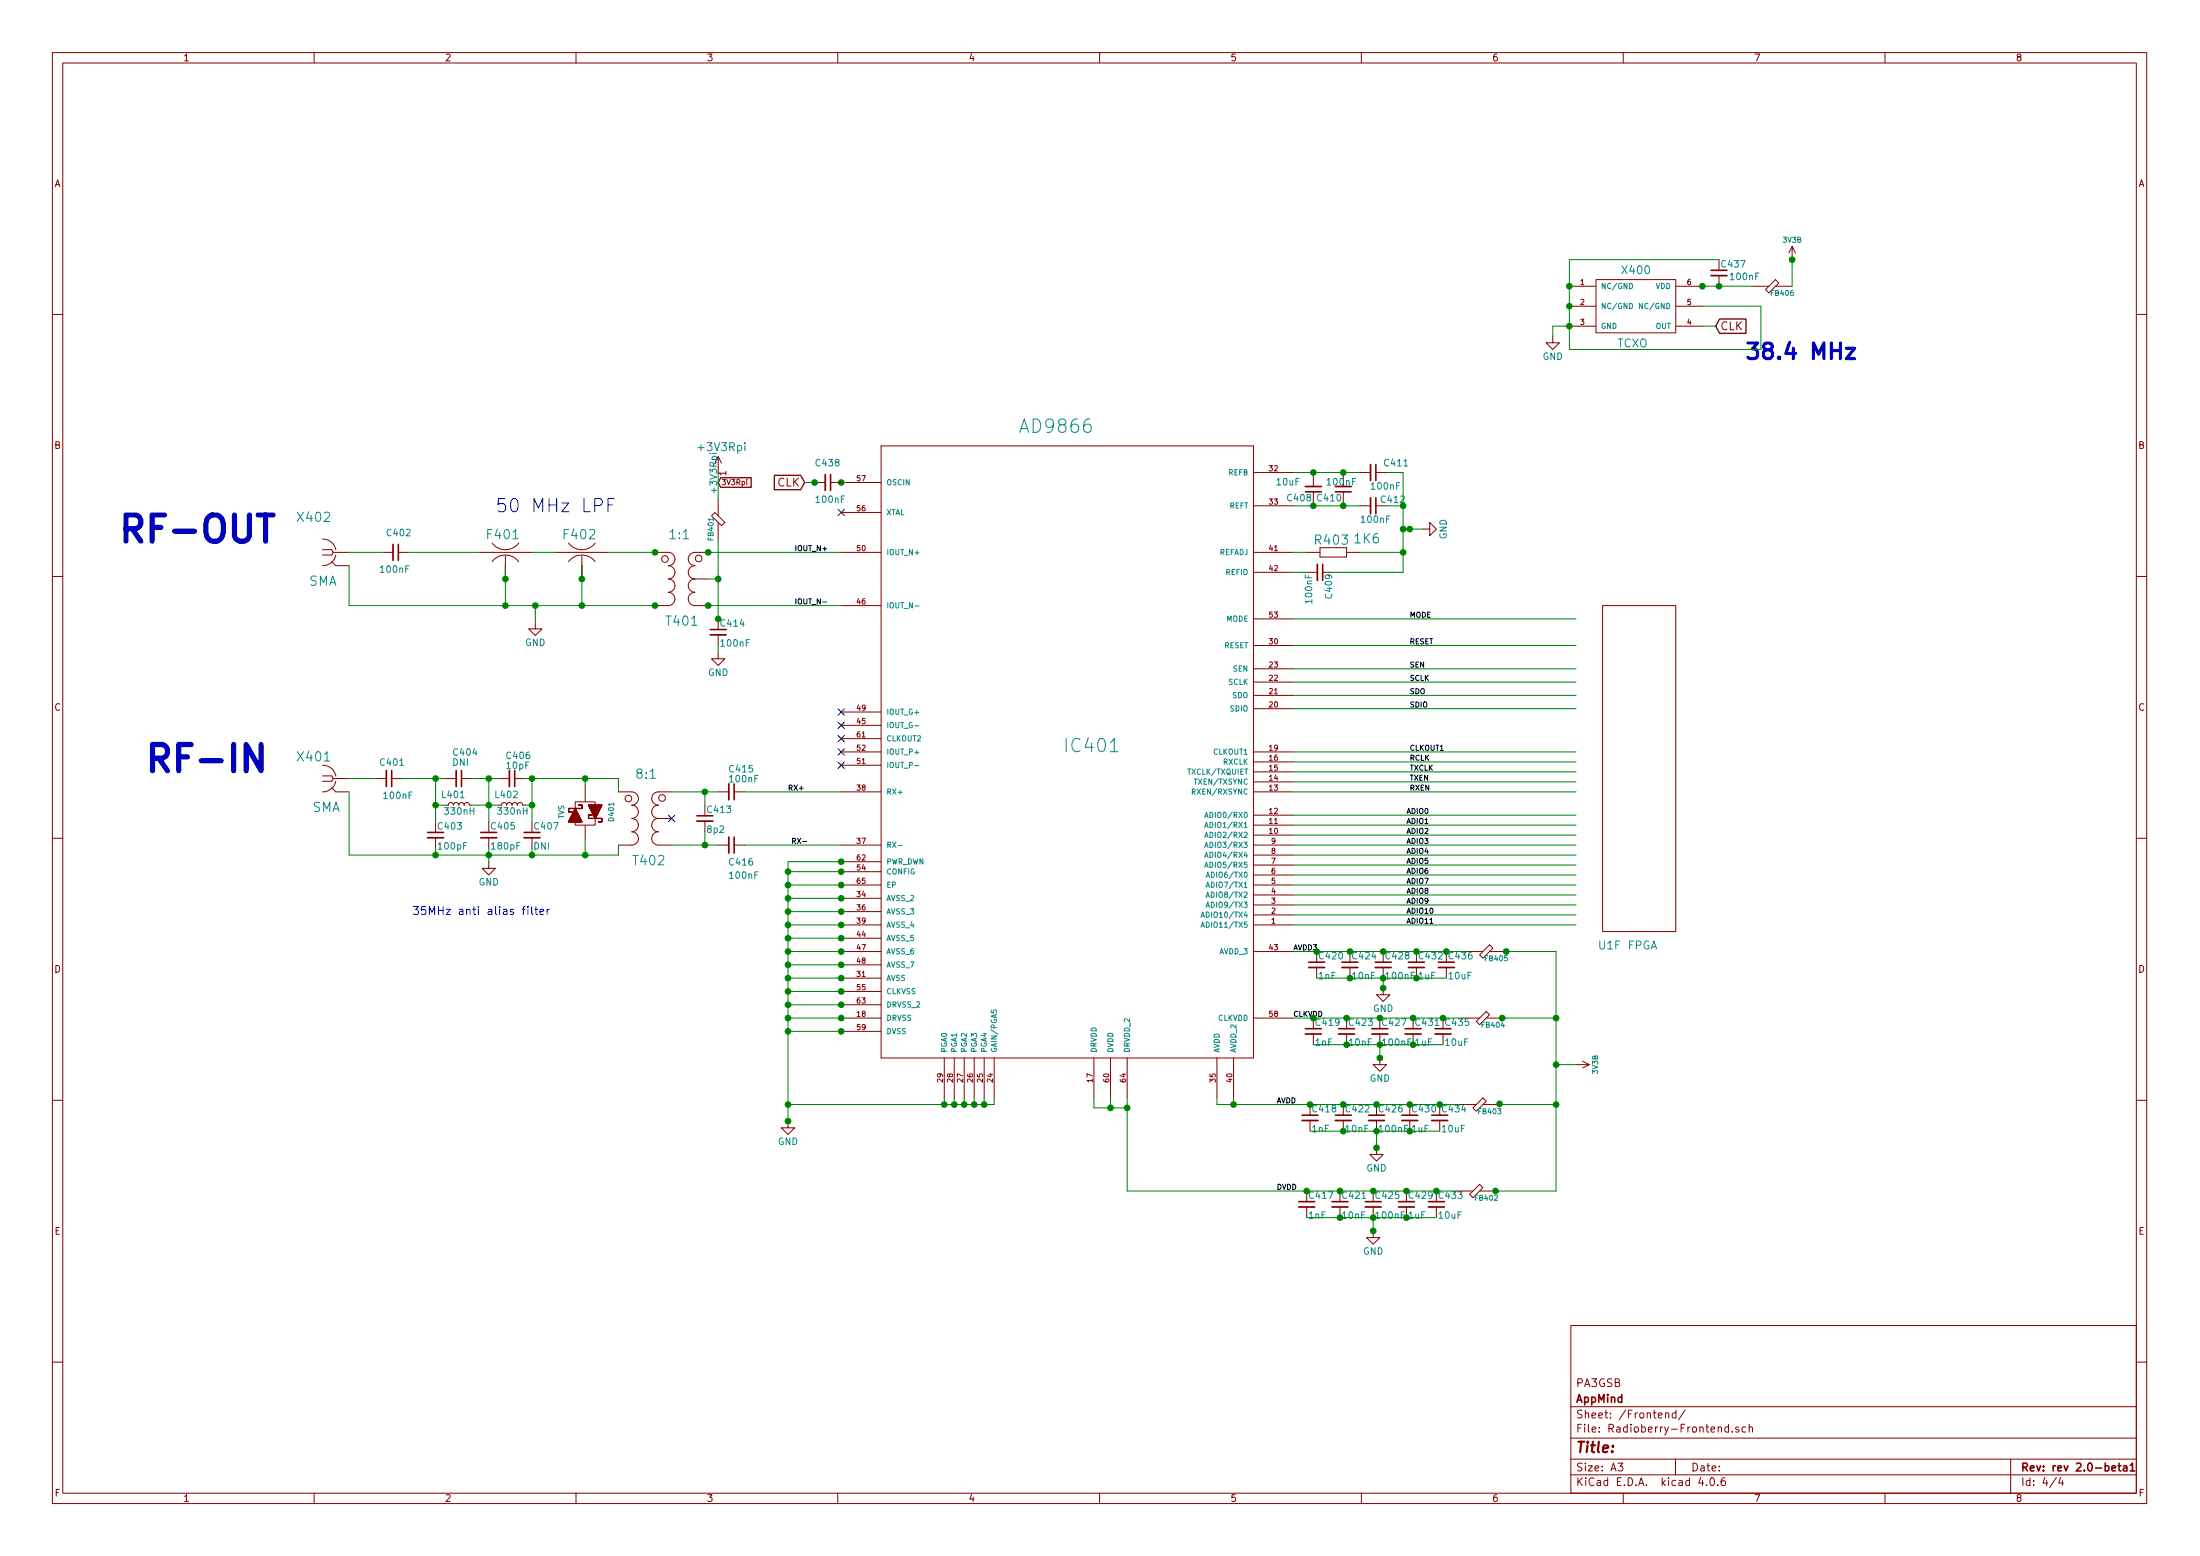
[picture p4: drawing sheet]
<svg xmlns="http://www.w3.org/2000/svg" width="420mm" height="297mm" viewBox="0 0 420 297" stroke-linecap="round" stroke-linejoin="round" font-family="sans-serif">
<g fill="none" stroke="#840000" stroke-width=".19">
<path d="M10 10h400v277h-400zM12 12h396v273.1h-396zM60 10v2M110 10v2M160 10v2M210 10v2M260 10v2M310 10v2M360 10v2M299.7 54.6h5M299.7 58.5h5M304.8 53.4h15.2v10.1h-15.2z"/>
<path d="M320.1 54.6h5M320.1 58.5h5M328.3 49.6v2M328.3 52.6v2M334.6 54.6h3.2M339.1 53.4l.6 .6-1.9 1.9-.6-.6zM339.1 54.6h3.2M342.3 47l-.7 1.3M342.9 48.3l-.6-1.3v2.6M10 60h2M296.5 64.2v1.2h1.3l-1.3 1.3-1.2-1.3h1.2M299.7 62.3h5"/>
<path d="M320.1 62.3h5M408 60h2M136.5 97.8l1.9 1.9-.6 .7-1.9-1.9zM137.2 95.3v3.1M137.2 99.8v3.1M137.8 88.4l-.6-1.2v3.1M155.6 92.1h2M158.6 92.1h9.7M160.7 97.8h7.6M168.3 85.1h71.1v116.9h-71.1zM239.4 96.6h7.6M239.4 90.2h7.6"/>
<path d="M250.8 90.8v2.1M250.8 93.9v2M256.5 93.9v2M259.7 96.6h2M259.7 90.2h2M262.8 96.6h2M262.8 90.2h2M10 110h2M61.6 102.9a2.57 2.57 0 0 1 2.5 2M61.6 104.9h1.8l.2 .5M63.4 107.2l.7 .8h2.6M63.6 105.4h3.1"/>
<path d="M63.6 105.4l-.2 .6h-1.8M64.1 106a2.52 2.52 0 0 1-2.5 2M73 105.4h2.1M76.1 105.4h2M91.4 105.4h10.2M94 107.2a3.2 3.2 0 0 1 5.1 0M94 103.7a3.2 3.2 0 0 0 5.1 0M96.5 106.1v4.4M102.2 118.8v1.3h1.3l-1.3 1.2-1.2-1.2h1.2M106 105.4h10.2M108.6 107.2a3.2 3.2 0 0 1 5.1 0M108.6 103.7a3.2 3.2 0 0 0 5.1 0"/>
<path d="M111.1 106.1v4.4M125.1 105.4h2.5a1.27 1.27 0 0 1 1.3 1.3 1.27 1.27 0 0 1-1.3 1.3 1.27 1.27 0 0 1 1.3 1.3 1.27 1.27 0 0 1-1.3 1.2 1.27 1.27 0 0 1 1.3 1.3 1.27 1.27 0 0 1-1.3 1.3 1.27 1.27 0 0 1 1.3 1.2 1.27 1.27 0 0 1-1.3 1.3h-2.5M132.7 110.5a1.27 1.27 0 0 0-1.3 1.3 1.27 1.27 0 0 0 1.3 1.3 1.27 1.27 0 0 0-1.3 1.2 1.27 1.27 0 0 0 1.3 1.3h2.6M132.7 110.5h2.6M135.3 105.4h-2.6a1.27 1.27 0 0 0-1.3 1.3 1.27 1.27 0 0 0 1.3 1.3 1.27 1.27 0 0 0-1.3 1.3 1.27 1.27 0 0 0 1.3 1.2M137.2 118.1v2.1M160.7 105.4h7.6M160.7 115.6h7.6M239.4 105.4h7.6M239.4 109.3h7.6M239.4 118.1h7.6M249.6 105.4h2.5"/>
<path d="M249.6 109.3h2M252.1 104.6h5.1v1.7h-5.1zM252.6 109.3h2M257.2 105.4h2.5M271.8 101h1.2v-1.3l1.3 1.3-1.3 1.3v-1.3M306.1 115.6h13.9v62.2h-13.9zM408 110h2M137.2 124.5v1.3h1.2l-1.2 1.2-1.3-1.2h1.3M137.2 121.2v2M160.7 138.5h7.6M160.7 135.9h7.6M239.4 135.3h7.6"/>
<path d="M239.4 123.2h7.6M239.4 132.8h7.6M239.4 130.2h7.6M239.4 127.7h7.6M61.6 146.1a2.57 2.57 0 0 1 2.5 2M61.6 148.1h1.8l.2 .5M63.4 150.4l.7 .8h2.6M63.6 148.6h3.1M63.6 148.6l-.2 .5h-1.8M64.1 149.1a2.52 2.52 0 0 1-2.5 2.1M71.8 148.6h2M74.8 148.6h2"/>
<path d="M83.2 156.9v2M83.2 159.9v2.1M85.1 148.6h2M85.6 153.7l.1-.3 .3-.2 .4 .1 .2 .4 .1-.3 .3-.2 .5 .1 .1 .4 .2-.3 .2-.2 .5 .1 .1 .4 .2-.4 .4-.1 .4 .2 .1 .3M88.1 148.6h2.1M93.3 156.9v2M93.3 159.9v2.1M95.2 148.6h2.1M95.8 153.7l.1-.3 .3-.2 .4 .1 .2 .4 .1-.3 .3-.2 .4 .1 .2 .4 .1-.3 .3-.2 .4 .1 .2 .4 .2-.4 .4-.1 .3 .2 .1 .3M98.3 148.6h2M101.6 156.9v2M101.6 159.9v2.1"/>
<path d="M111.8 149.9v3.1M111.8 157.6v2.5M113.7 153.7v-.6h-3.8v1.2M113.7 156.2v1.3h-3.8v-.6M118.1 151.2h2.5a1.27 1.27 0 0 1 1.3 1.2 1.27 1.27 0 0 1-1.3 1.3 1.27 1.27 0 0 1 1.3 1.3 1.27 1.27 0 0 1-1.3 1.2 1.27 1.27 0 0 1 1.3 1.3 1.27 1.27 0 0 1-1.3 1.3 1.27 1.27 0 0 1 1.3 1.3 1.27 1.27 0 0 1-1.3 1.2h-2.5M125.7 156.2a1.27 1.27 0 0 0-1.2 1.3 1.27 1.27 0 0 0 1.2 1.3 1.27 1.27 0 0 0-1.2 1.3 1.27 1.27 0 0 0 1.2 1.2h2.6M125.7 156.2h2.6M128.3 151.2h-2.6a1.27 1.27 0 0 0-1.2 1.2 1.27 1.27 0 0 0 1.2 1.3 1.27 1.27 0 0 0-1.2 1.3 1.27 1.27 0 0 0 1.2 1.2M134.6 153.7v2M134.6 156.8v2M137.2 151.2h2M140.2 151.2h2"/>
<path d="M160.7 151.2h7.6M160.7 146.1h7.6M160.7 141h7.6M160.7 143.5h7.6M239.4 151.2h7.6M239.4 159.4h7.6M239.4 157.5h7.6M239.4 155.6h7.6M239.4 143.5h7.6M239.4 149.3h7.6M239.4 147.4h7.6M239.4 145.5h7.6"/>
<path d="M10 160h2M93.3 164.5v1.3h1.3l-1.3 1.2-1.2-1.2h1.2M137.2 161.3h2M140.2 161.3h2M160.7 161.3h7.6M160.7 176.6h7.6M160.7 168.9h7.6M160.7 164.5h7.6M160.7 171.5h7.6M160.7 179.1h7.6M160.7 166.4h7.6M160.7 174h7.6"/>
<path d="M239.4 161.3h7.6M239.4 176.6h7.6M239.4 174.7h7.6M239.4 172.8h7.6M239.4 170.9h7.6M239.4 168.9h7.6M239.4 167h7.6M239.4 165.1h7.6M239.4 163.2h7.6M408 160h2M160.7 181.6h7.6M160.7 194.3h7.6"/>
<path d="M160.7 186.7h7.6M160.7 191.8h7.6M160.7 189.3h7.6M160.7 184.2h7.6M160.7 196.9h7.6M239.4 181.6h7.6M239.4 194.3h7.6M250.8 194.3v2.1M250.8 197.4v2M251.5 181.6v2.1M251.5 184.7v2M257.2 194.3v2.1"/>
<path d="M257.2 197.4v2M257.8 181.6v2.1M257.8 184.7v2M263.5 194.3v2.1M263.5 197.4v2M264.2 188.6v1.3h1.2l-1.2 1.3-1.3-1.3h1.3M264.2 181.6v2.1M264.2 184.7v2M269.9 194.3v2.1M269.9 197.4v2M270.5 181.6v2.1M270.5 184.7v2"/>
<path d="M275.6 194.3v2.1M275.6 197.4v2M276.2 181.6v2.1M276.2 184.7v2M279.4 194.3h3.1M280 181.6h3.2M283.8 193.1l.7 .6-1.9 1.9-.7-.6zM283.9 194.3h3.1M284.5 180.4l.6 .6-1.9 1.9-.6-.6zM284.5 181.6h3.2M10 210h2M150.5 214v1.3h1.3l-1.3 1.3-1.3-1.3h1.3"/>
<path d="M180.3 202v7.6M182.2 202v7.6M184.1 202v7.6M186.1 202v7.6M188 202v7.6M189.9 202v7.6M208.9 202v7.6M212.1 202v7.6M215.3 202v7.6M232.4 202v7.6M235.6 202v7.6M250.2 210.9v2"/>
<path d="M250.2 213.9v2M256.5 210.9v2M256.5 213.9v2M262.9 219.1v1.3h1.3l-1.3 1.3-1.3-1.3h1.3M262.9 210.9v2M262.9 213.9v2M263.5 202v1.2h1.3l-1.3 1.3-1.2-1.3h1.2M269.2 210.9v2M269.2 213.9v2M275 210.9v2M275 213.9v2M278.8 210.9h3.1"/>
<path d="M283.2 209.6l.6 .6-1.9 1.9-.6-.6zM283.2 210.9h3.2M301 203.2h2.5l-1.2 .7M302.3 202.6l1.2 .6M408 210h2M249.6 227.4v2M249.6 230.4v2M255.9 227.4v2M255.9 230.4v2M262.3 235v1.3h1.2l-1.2 1.2-1.3-1.2h1.3M262.3 227.4v2M262.3 230.4v2"/>
<path d="M268.6 227.4v2M268.6 230.4v2M274.3 227.4v2M274.3 230.4v2M278.1 227.4h3.2M280.7 228l1.9-1.9 .6 .6-1.9 1.9zM282.6 227.4h3.1M300 253h108v32.1h-108zM10 260h2M300 278.5h108M300 274.5h108M300 268.5h108"/>
<path d="M309 279.3h.9l-.5 .6 .5 .1v.7l-.2 .1-.7-.1M318.1 269.8l.2-.1 .4 .1v.9M318.1 269.7v1M320 278.5v3M320.1 269.8l-.5-.1-.2 .3v.6l.2 .1 .5-.1M320.1 269.2v1.5M321.8 269.1l-1.2 2M330.1 272.5l-.4-.1-.3 .3 .1 .6 .2 .1 .4-.1M330.1 271.9v1.5M330.8 273.3v.1M332.1 272.5a.37 .37 0 0 0-.6 .1v.2l.6 .2v.1l-.2 .3-.4-.1M333.4 272.5l-.4-.1-.3 .3 .1 .6 .2 .1 .4-.1"/>
<path d="M334.1 272.5l.2-.1 .3 .1 .1 .9M334.1 271.9v1.5M384 278.5v6.6M408 260h2M60 285.1v1.9M110 285.1v1.9M160 285.1v1.9M210 285.1v1.9M260 285.1v1.9M300 281.5h108M310 285.1v1.9M324.8 282l-.4 1.1h1"/>
<path d="M325.9 283.5v.1M326.7 282.3l.2-.2a.81 .81 0 0 1 .6 .6 .81 .81 0 0 1-.3 .8l-.1 .1a.79 .79 0 0 1-.4-1.3zM328.1 283.5v.1M329.4 282.1a.59 .59 0 0 0-.7 .6l.1 .8 .2 .1 .5-.1 .1-.5-.2-.3h-.4l-.3 .3M360 285.1v1.9M392.7 282l-1.2 2M393.5 282l-.3 1.1h.9M393.9 282.6v1"/>
<circle cx="127" cy="106.7" r=".63"/>
<circle cx="133.4" cy="106.6" r=".63"/>
<circle cx="120" cy="152.4" r=".63"/>
<circle cx="126.4" cy="152.3" r=".63"/>
</g>
<g fill="none" stroke="#840000" stroke-width=".3">
<path d="M326.8 51.6h3M158.6 90.6v3M249.3 93.9h3M255 93.9h3.1M262.8 88.7v3M262.8 95v3.1M76.1 103.9v3.1M252.6 107.7v3.1M135.6 120.2h3.1M74.8 147.1v3.1M81.7 158.9h3M88.1 147.1v3.1"/>
<path d="M91.8 158.9h3.1M98.3 147.1v3.1M100.1 158.9h3M133.1 155.7h3M140.2 149.6v3.1M140.2 159.8v3.1M249.3 196.4h3M249.9 183.7h3.1M255.7 196.4h3M256.3 183.7h3M262 196.4h3M262.6 183.7h3.1"/>
<path d="M268.4 196.4h3M269 183.7h3M274.1 196.4h3M274.7 183.7h3M248.7 212.9h3M255 212.9h3.1M261.4 212.9h3M267.7 212.9h3.1M273.4 212.9h3.1M248 229.4h3.1M254.4 229.4h3M260.7 229.4h3.1"/>
<path d="M267.1 229.4h3M272.8 229.4h3M404.5 279.8h.6M404.7 279.3v1.3l.4 .2M405.6 279.9h.5l.1 .9M406.8 279.7l.5-.4v1.5M406.2 280.2h-.5l-.2 .3 .2 .3 .5-.1M406.8 280.8h.9"/>
</g>
<path d="M49.3 98.3h2.8M49.9 142.1v5l-2.9-5v5" fill="none" stroke="#0000c2" stroke-width=".99"/>
<path d="M116.1 96.4h.9M117.3 95.2h-1.2v2.5M99.7 173.6h.6M100.3 173.1l-.4 .2v1.3M100.8 173.1v.1M100.8 173.6v1M101.5 173.1v1.3l.3 .2M102.1 173.6h.6M102.3 173.1v1.3l.4 .2M103.1 174.1l.8-.2-.1-.3h-.4l-.3 .2 .1 .7h.6M104.5 173.6v1M104.9 173.6h-.3l-.1 .3" fill="none" stroke="#0000c2" stroke-width=".19"/>
<g fill="none" stroke="#000084" stroke-width=".19">
<path d="M160 97.2l1.3 1.2M161.3 97.2l-1.3 1.2M160 137.9l1.3 1.2M160 135.3l1.3 1.2M161.3 137.9l-1.3 1.2M161.3 135.3l-1.3 1.2M127.7 155.6l1.2 1.3M128.9 155.6l-1.2 1.3M160 140.4l1.3 1.2M160 145.5l1.3 1.2M160 142.9l1.3 1.3M161.3 140.4l-1.3 1.2"/>
<path d="M161.3 145.5l-1.3 1.2M161.3 142.9l-1.3 1.3"/>
</g>
<g fill="none" stroke="#840000" stroke-width=".33">
<path d="M326.8 52.6h3M157.6 90.6v3M249.3 92.9h3M255 92.9h3.1M261.7 88.7v3M261.7 95v3.1M75.1 103.9v3.1M251.6 107.7v3.1M135.6 121.2h3.1M73.8 147.1v3.1M81.7 159.9h3M87.1 147.1v3.1"/>
<path d="M91.8 159.9h3.1M97.3 147.1v3.1M100.1 159.9h3M133.1 156.8h3M139.2 149.6v3.1M139.2 159.8v3.1M249.3 197.4h3M249.9 184.7h3.1M255.7 197.4h3M256.3 184.7h3M262 197.4h3M262.6 184.7h3.1"/>
<path d="M268.4 197.4h3M269 184.7h3M274.1 197.4h3M274.7 184.7h3M248.7 213.9h3M255 213.9h3.1M261.4 213.9h3M267.7 213.9h3.1M273.4 213.9h3.1M248 230.4h3.1M254.4 230.4h3M260.7 230.4h3.1"/>
<path d="M267.1 230.4h3M272.8 230.4h3"/>
</g>
<g fill="none" stroke="#008484" stroke-width=".19">
<path d="M311.2 54.1a.51 .51 0 0 1 .6 .5 .51 .51 0 0 1-.6 .5zM311.2 57.9a.51 .51 0 0 1 .6 .5 .51 .51 0 0 1-.6 .5zM313.7 57.9v1l-.6-1v1M174.8 115.7h.7M174.7 146.2h.8M227.7 151.1h.5v-.4l-.5-.1v1M230.1 159.9l.3-1 .3 1M230.1 158l.3-1 .3 1M230.1 156.1l.3-1 .3 1M230.2 159.6h.5M230.2 157.7h.5M230.2 155.8h.5"/>
<path d="M171.5 161.4h.8M229.4 177l.3-1 .3 1M229.4 175.1l.3-1 .3 1M229.5 176.7h.4M229.5 174.8h.4M230.1 165.6l.3-1 .3 1M230.1 163.7l.3-1 .3 1M230.1 161.8l.3-1 .3 1M230.2 165.3h.5M230.2 163.4h.5M230.2 161.5h.5M230.3 173.2l.4-1 .3 1"/>
<path d="M230.3 171.3l.4-1 .3 1M230.3 169.4l.4-1 .3 1M230.3 167.5l.4-1 .3 1M230.4 172.9h.5M230.4 171h.5M230.4 169.1h.5M230.4 167.2h.5M189.3 192.8v.5l.5 .1-.1-.5 .5-.1 .1 .2-.1 .4"/>
</g>
<g fill="#840000" stroke="#840000" stroke-width=".19">
<path d="M112.4 153.7h2.5l-1.2 2.5z"/>
<path d="M109.9 154.3l1.2 2.6h-2.5z"/>
</g>
<path d="M110.5 153.7h.6v.6h-2.5v.7h.6M113 155.6h-.6v.6h2.5v.7h-.6" fill="none" stroke="#840000" stroke-width=".2"/>
<path d="M328.4 60.9h5.1v2.7h-5.1l-.7-1.3zM137.6 91.2h5.9v1.8h-5.9l-.4-.9zM147.9 90.7h5l.8 1.4-.8 1.4h-5z" fill="none" stroke="#840000" stroke-width=".25"/>
<path d="M157.1 114.9h.8M153.3 160.6h.8" fill="none" stroke="#000" stroke-width=".19"/>
<path d="M352.6 66.5h1.6l-1.6 2h1.6" fill="none" stroke="#0000c2" stroke-width=".61"/>
<g fill="none" stroke="#008400" stroke-width=".19">
<path d="M325.1 54.6h9.5M328.3 49.6h-28.6v17.1h36.6v-8.2h-11.2M342.3 49.6v5M299.7 62.3h-3.2v1.9M325.1 62.3h2.6M137.2 90.3v5M153.7 92.1h1.9M247 90.2h12.7M247 96.6h12.7M250.8 90.2v.6M250.8 95.9v.7M256.5 90.2v.6"/>
<path d="M256.5 95.9v.7M264.8 90.2h3.2v19.1h-13.4M264.8 96.6h3.2M66.7 105.4h6.3M66.7 108v7.6h58.4M78.1 105.4h13.3M96.5 108v7.6M101.6 105.4h4.4M102.2 115.6v3.2M111.1 108v7.6M116.2 105.4h8.9M135.3 105.4h25.4"/>
<path d="M135.3 115.6h25.4M135.3 110.5h1.9M137.2 102.9v15.2M247 105.4h2.6M247 118.1h54M247 109.3h2.6M259.7 105.4h8.3M268 101h3.8M137.2 123.2v1.3M247 123.2h54M247 127.7h54M247 130.2h54"/>
<path d="M247 132.8h54M247 135.3h54M66.7 151.2v12h51.4v-1.9M66.7 148.6h5.1M76.8 148.6h8.3M83.2 148.6v8.3M83.2 153.7h1.9M90.2 148.6h5M90.2 153.7h5M93.3 148.6v8.3M100.3 148.6h17.8v2.6M100.3 153.7h1.3"/>
<path d="M101.6 148.6v8.3M111.8 148.6v1.3M128.3 151.2h8.9M134.6 151.2v2.5M134.6 158.8v2.5M142.2 151.2h18.5M247 155.6h54M247 157.5h54M247 159.4h54M247 151.2h54M247 149.3h54M247 147.4h54"/>
<path d="M247 145.5h54M247 143.5h54M83.2 162v1.2M93.3 162v2.5M101.6 162v1.2M111.8 160.1v3.1M128.3 161.3h8.9M142.2 161.3h18.5M150.5 179.1h10.2M150.5 176.6h10.2M150.5 174h10.2M150.5 171.5h10.2"/>
<path d="M150.5 168.9h10.2M150.5 166.4h10.2M160.7 164.5h-10.2v49.5M247 176.6h54M247 161.3h54M247 163.2h54M247 165.1h54M247 167h54M247 168.9h54M247 170.9h54M247 172.8h54M247 174.7h54"/>
<path d="M150.5 196.9h10.2M150.5 191.8h10.2M150.5 194.3h10.2M150.5 189.3h10.2M150.5 184.2h10.2M150.5 181.6h10.2M150.5 186.7h10.2M247 194.3h32.4M247 181.6h33M250.8 199.4h24.8M251.5 186.7h24.7M263.5 199.4v2.6"/>
<path d="M264.2 186.7v1.9M287 194.3h10.2M287.7 181.6h9.5v45.8h-11.5M180.3 209.6v1.3M182.2 209.6v1.3M184.1 209.6v1.3M186.1 209.6v1.3M188 209.6v1.3M189.9 209.6v1.3h-39.4M208.9 209.6v1.9h6.4M212.1 209.6v1.9M215.3 209.6v17.8h62.8"/>
<path d="M232.4 209.6v1.3h46.4M235.6 209.6v1.3M250.2 215.9h24.8M262.9 215.9v3.2M286.4 210.9h10.8M297.2 203.2h3.8M249.6 232.4h24.7M262.3 232.4v2.6"/>
</g>
<g fill="#008400" stroke="#008400" stroke-width=".25">
<circle cx="150.5" cy="214" r=".51"/>
<circle cx="160.7" cy="171.5" r=".51"/>
<circle cx="160.7" cy="174" r=".51"/>
<circle cx="160.7" cy="176.6" r=".51"/>
<circle cx="160.7" cy="179.1" r=".51"/>
<circle cx="160.7" cy="181.6" r=".51"/>
<circle cx="160.7" cy="184.2" r=".51"/>
<circle cx="160.7" cy="186.7" r=".51"/>
<circle cx="160.7" cy="189.3" r=".51"/>
<circle cx="160.7" cy="191.8" r=".51"/>
<circle cx="160.7" cy="194.3" r=".51"/>
<circle cx="160.7" cy="196.9" r=".51"/>
<circle cx="150.5" cy="196.9" r=".51"/>
<circle cx="150.5" cy="194.3" r=".51"/>
<circle cx="150.5" cy="191.8" r=".51"/>
<circle cx="150.5" cy="189.3" r=".51"/>
<circle cx="150.5" cy="186.7" r=".51"/>
<circle cx="150.5" cy="184.2" r=".51"/>
<circle cx="150.5" cy="181.6" r=".51"/>
<circle cx="150.5" cy="179.1" r=".51"/>
<circle cx="150.5" cy="176.6" r=".51"/>
<circle cx="150.5" cy="174" r=".51"/>
<circle cx="150.5" cy="171.5" r=".51"/>
<circle cx="150.5" cy="168.9" r=".51"/>
<circle cx="150.5" cy="166.4" r=".51"/>
<circle cx="150.5" cy="210.9" r=".51"/>
<circle cx="180.3" cy="210.9" r=".51"/>
<circle cx="182.2" cy="210.9" r=".51"/>
<circle cx="184.2" cy="210.9" r=".51"/>
<circle cx="186.1" cy="210.9" r=".51"/>
<circle cx="188" cy="210.9" r=".51"/>
<circle cx="160.7" cy="164.5" r=".51"/>
<circle cx="160.7" cy="166.4" r=".51"/>
<circle cx="160.7" cy="168.9" r=".51"/>
<circle cx="268" cy="105.4" r=".51"/>
<circle cx="268" cy="101" r=".51"/>
<circle cx="250.8" cy="96.6" r=".51"/>
<circle cx="256.5" cy="96.6" r=".51"/>
<circle cx="268" cy="96.6" r=".51"/>
<circle cx="256.5" cy="90.2" r=".51"/>
<circle cx="250.8" cy="90.2" r=".51"/>
<circle cx="328.3" cy="54.6" r=".51"/>
<circle cx="299.7" cy="58.5" r=".51"/>
<circle cx="299.7" cy="54.6" r=".51"/>
<circle cx="299.7" cy="62.3" r=".51"/>
<circle cx="257.8" cy="181.6" r=".51"/>
<circle cx="264.2" cy="181.6" r=".51"/>
<circle cx="270.5" cy="181.6" r=".51"/>
<circle cx="276.2" cy="181.6" r=".51"/>
<circle cx="257.8" cy="186.7" r=".51"/>
<circle cx="257.2" cy="194.3" r=".51"/>
<circle cx="263.5" cy="194.3" r=".51"/>
<circle cx="269.9" cy="194.3" r=".51"/>
<circle cx="275.6" cy="194.3" r=".51"/>
<circle cx="257.2" cy="199.4" r=".51"/>
<circle cx="263.5" cy="199.4" r=".51"/>
<circle cx="255.9" cy="227.4" r=".51"/>
<circle cx="262.3" cy="227.4" r=".51"/>
<circle cx="268.6" cy="227.4" r=".51"/>
<circle cx="274.3" cy="227.4" r=".51"/>
<circle cx="255.9" cy="232.4" r=".51"/>
<circle cx="262.3" cy="232.4" r=".51"/>
<circle cx="256.5" cy="210.9" r=".51"/>
<circle cx="262.9" cy="210.9" r=".51"/>
<circle cx="269.2" cy="210.9" r=".51"/>
<circle cx="275" cy="210.9" r=".51"/>
<circle cx="256.5" cy="215.9" r=".51"/>
<circle cx="262.9" cy="215.9" r=".51"/>
<circle cx="212.1" cy="211.5" r=".51"/>
<circle cx="249.6" cy="227.4" r=".51"/>
<circle cx="215.3" cy="211.5" r=".51"/>
<circle cx="250.2" cy="210.9" r=".51"/>
<circle cx="235.6" cy="210.9" r=".51"/>
<circle cx="251.5" cy="181.6" r=".51"/>
<circle cx="250.8" cy="194.3" r=".51"/>
<circle cx="297.2" cy="194.3" r=".51"/>
<circle cx="297.2" cy="203.2" r=".51"/>
<circle cx="297.2" cy="210.9" r=".51"/>
<circle cx="83.2" cy="148.6" r=".51"/>
<circle cx="83.2" cy="153.7" r=".51"/>
<circle cx="93.3" cy="148.6" r=".51"/>
<circle cx="93.3" cy="153.7" r=".51"/>
<circle cx="111.8" cy="148.6" r=".51"/>
<circle cx="83.2" cy="163.2" r=".51"/>
<circle cx="93.3" cy="163.2" r=".51"/>
<circle cx="101.6" cy="163.2" r=".51"/>
<circle cx="111.8" cy="163.2" r=".51"/>
<circle cx="134.6" cy="151.2" r=".51"/>
<circle cx="134.6" cy="161.3" r=".51"/>
<circle cx="101.6" cy="148.6" r=".51"/>
<circle cx="101.6" cy="153.7" r=".51"/>
<circle cx="102.2" cy="115.6" r=".51"/>
<circle cx="96.5" cy="115.6" r=".51"/>
<circle cx="111.1" cy="115.6" r=".51"/>
<circle cx="137.2" cy="110.5" r=".51"/>
<circle cx="160.7" cy="92.1" r=".51"/>
<circle cx="325.1" cy="54.6" r=".51"/>
<circle cx="342.3" cy="49.6" r=".51"/>
<circle cx="137.2" cy="118.1" r=".51"/>
<circle cx="135.3" cy="115.6" r=".51"/>
<circle cx="125.1" cy="115.6" r=".51"/>
<circle cx="125.1" cy="105.4" r=".51"/>
<circle cx="135.3" cy="105.4" r=".51"/>
<circle cx="96.5" cy="110.5" r=".51"/>
<circle cx="111.1" cy="110.5" r=".51"/>
<circle cx="269.2" cy="101" r=".51"/>
<circle cx="264.2" cy="186.7" r=".51"/>
<circle cx="264.2" cy="188.6" r=".51"/>
<circle cx="262.3" cy="235" r=".51"/>
<circle cx="262.9" cy="219.1" r=".51"/>
<circle cx="263.5" cy="202" r=".51"/>
<circle cx="285.6" cy="227.4" r=".51"/>
<circle cx="286.4" cy="210.7" r=".51"/>
<circle cx="286.9" cy="194.3" r=".51"/>
<circle cx="287.7" cy="181.6" r=".51"/>
<circle cx="155.6" cy="92.1" r=".51"/>
</g>
<g font-size="7" fill="#0000c2">
<text x="22.9" y="103.5">RF-OUT</text>
<text x="27.9" y="147.4">RF-IN</text>
</g>
<text font-size="4.2" fill="#0000c2" x="333.4" y="68.6">38.4 MHz</text>
<g font-size="3.5" fill="#008484">
<text x="195.2" y="82.7">AD9866</text>
<text x="203.8" y="143.6">IC401</text>
</g>
<text font-size="3.5" fill="#0000c2" x="94.6" y="97.8">50 MHz LPF</text>
<text font-size="2.8" fill="#840000" x="301" y="277.3">Title:</text>
<g font-size="2.5" fill="#008484">
<text x="57" y="99.6">X402</text>
<text x="93.2" y="102.9">F401</text>
<text x="107.8" y="102.9">F402</text>
<text x="128" y="102.9">1:1</text>
<text x="251.3" y="104">R403</text>
<text x="258.8" y="103.7">1K6</text>
<text x="58.9" y="111.8">SMA</text>
<text x="127.4" y="119.4">T401</text>
<text x="57" y="145.4">X401</text>
<text x="121.6" y="148.7">8:1</text>
<text x="59.6" y="155">SMA</text>
<text x="121.1" y="165.2">T402</text>
</g>
<g font-size="2.1" fill="#008484">
<text x="310" y="52.3">X400</text>
<text x="308.8" y="66.3">TCXO</text>
<text x="133.6" y="86.1">+3V3Rpi</text>
<text x="305.3" y="181.2">U1F FPGA</text>
</g>
<g font-size="2.1" fill="#840000">
<text x="328.6" y="63">CLK</text>
<text x="148.4" y="92.9">CLK</text>
<text x="301" y="267.8">AppMind</text>
<text x="301" y="264.8">PA3GSB</text>
<text x="301" y="273.5">File: Radioberry-Frontend.sch</text>
<text x="301" y="270.8">Sheet: /Frontend/</text>
<text x="301" y="280.9">Size: A3</text>
<text x="323" y="280.9">Date:</text>
<text x="386" y="280.9">Rev: rev 2.0-beta1</text>
<text x="301" y="283.7">KiCad E.D.A. kicad 4.0.6</text>
<text x="386" y="283.7">Id: 4/4</text>
</g>
<text font-size="2.1" fill="#0000c2" x="78.7" y="174.7">35MHz anti alias filter</text>
<g font-size="1.8" fill="#840000">
<text x="35" y="11.7">1</text>
<text x="85" y="11.7">2</text>
<text x="135" y="11.7">3</text>
<text x="185" y="11.7">4</text>
<text x="235" y="11.7">5</text>
<text x="285" y="11.7">6</text>
<text x="335" y="11.7">7</text>
<text x="385" y="11.7">8</text>
<text x="10.4" y="35.7">A</text>
<text x="408.4" y="35.7">A</text>
<text x="10.4" y="85.7">B</text>
<text x="408.4" y="85.7">B</text>
<text x="138.7" y="90.8" transform="rotate(-90 138.7 90.8)">1</text>
<text x="10.4" y="135.7">C</text>
<text x="408.4" y="135.7">C</text>
<text x="10.4" y="185.7">D</text>
<text x="408.4" y="185.7">D</text>
<text x="10.4" y="235.7">E</text>
<text x="408.4" y="235.7">E</text>
<text x="10.5" y="285.7">F</text>
<text x="35" y="286.7">1</text>
<text x="85" y="286.7">2</text>
<text x="135" y="286.7">3</text>
<text x="185" y="286.7">4</text>
<text x="235" y="286.7">5</text>
<text x="285" y="286.7">6</text>
<text x="335" y="286.7">7</text>
<text x="385" y="286.7">8</text>
<text x="408.5" y="285.7">F</text>
</g>
<g font-size="1.8" fill="#008484">
<text x="328.9" y="51">C437</text>
<text x="330.6" y="53.5">100nF</text>
<text x="294.6" y="68.7">GND</text>
<text x="155.9" y="89">C438</text>
<text x="264.5" y="89">C411</text>
<text x="136.9" y="93.8" transform="rotate(-90 136.9 93.8)">+3V3Rpi</text>
<text x="156" y="96">100nF</text>
<text x="243.9" y="92.6">10uF</text>
<text x="246" y="95.7">C408</text>
<text x="251.7" y="95.7">C410</text>
<text x="253.6" y="92.6">100nF</text>
<text x="262" y="93.5">100nF</text>
<text x="263.9" y="96">C412</text>
<text x="260.1" y="99.8">100nF</text>
<text x="74" y="102.3">C402</text>
<text x="276.3" y="103" transform="rotate(-90 276.3 103)">GND</text>
<text x="72.8" y="109.3">100nF</text>
<text x="137.8" y="119.6">C414</text>
<text x="250.6" y="115" transform="rotate(-90 250.6 115)">100nF</text>
<text x="254.4" y="114.1" transform="rotate(-90 254.4 114.1)">C409</text>
<text x="100.3" y="123.3">GND</text>
<text x="137.8" y="123.4">100nF</text>
<text x="135.2" y="129">GND</text>
<text x="72.7" y="146.2">C401</text>
<text x="86.4" y="146.2">DNI</text>
<text x="86.7" y="144.3">C404</text>
<text x="96.8" y="146.8">10pF</text>
<text x="96.9" y="144.9">C406</text>
<text x="139.4" y="147.4">C415</text>
<text x="139.5" y="149.3">100nF</text>
<text x="73.4" y="152.5">100nF</text>
<text x="84.6" y="152.3">L401</text>
<text x="85.1" y="155.5">330nH</text>
<text x="94.7" y="152.3">L402</text>
<text x="95.2" y="155.5">330nH</text>
<text x="135.2" y="155.2">C413</text>
<text x="83.8" y="158.4">C403</text>
<text x="94" y="158.4">C405</text>
<text x="102.2" y="158.4">C407</text>
<text x="135.1" y="159">8p2</text>
<text x="83.8" y="162.2">100pF</text>
<text x="94" y="162.2">180pF</text>
<text x="101.9" y="162.2">DNI</text>
<text x="139.4" y="165.2">C416</text>
<text x="139.5" y="167.8">100nF</text>
<text x="91.4" y="169">GND</text>
<text x="252.1" y="183.1">C420</text>
<text x="258.4" y="183.1">C424</text>
<text x="264.8" y="183.1">C428</text>
<text x="271.1" y="183.1">C432</text>
<text x="276.8" y="183.1">C436</text>
<text x="251.9" y="186.9">1nF</text>
<text x="258.3" y="186.9">10nF</text>
<text x="276.8" y="186.9">10uF</text>
<text x="251.4" y="195.8">C419</text>
<text x="257.8" y="195.8">C423</text>
<text x="262.2" y="193.2">GND</text>
<text x="264.1" y="195.8">C427</text>
<text x="270.5" y="195.8">C431</text>
<text x="276.2" y="195.8">C435</text>
<text x="251.2" y="199.6">1nF</text>
<text x="257.7" y="199.6">10nF</text>
<text x="276.1" y="199.6">10uF</text>
<text x="261.6" y="206.5">GND</text>
<text x="250.8" y="212.3">C418</text>
<text x="257.1" y="212.3">C422</text>
<text x="263.5" y="212.3">C426</text>
<text x="269.8" y="212.3">C430</text>
<text x="275.6" y="212.3">C434</text>
<text x="148.5" y="218.6">GND</text>
<text x="250.6" y="216.1">1nF</text>
<text x="257.1" y="216.1">10nF</text>
<text x="275.5" y="216.1">10uF</text>
<text x="260.9" y="223.6">GND</text>
<text x="250" y="232.6">1nF</text>
<text x="250.2" y="228.8">C417</text>
<text x="256.4" y="232.6">10nF</text>
<text x="256.5" y="228.8">C421</text>
<text x="262.9" y="228.8">C425</text>
<text x="269.2" y="228.8">C429</text>
<text x="274.9" y="232.6">10uF</text>
<text x="274.9" y="228.8">C433</text>
<text x="260.3" y="239.5">GND</text>
</g>
<g font-size="1.8" fill="#008400">
<text x="264.8" y="186.9">100nF 1uF</text>
<text x="264.2" y="199.6">100nF 1uF</text>
<text x="263.6" y="216.1">100nF 1uF</text>
<text x="262.9" y="232.6">100nF 1uF</text>
</g>
<g font-size="1.4" fill="#008484">
<text x="340.5" y="46.3">3V3B</text>
<text x="305.7" y="55.2">NC/GND</text>
<text x="305.7" y="59">NC/GND</text>
<text x="313.5" y="59">NC/GND</text>
<text x="316.1" y="55.2">VDD</text>
<text x="338.3" y="56.5">FB406</text>
<text x="305.7" y="62.8">GND</text>
<text x="316.1" y="62.8">OUT</text>
<text x="169.3" y="92.6">OSCIN</text>
<text x="234.5" y="90.7">REFB</text>
<text x="169.3" y="98.3">XTAL</text>
<text x="234.7" y="97.1">REFT</text>
<text x="136.3" y="103.1" transform="rotate(-90 136.3 103.1)">FB401</text>
<text x="169.3" y="106">IOUT_N+</text>
<text x="232.7" y="106">REFADJ</text>
<text x="234.1" y="109.8">REFIO</text>
<text x="169.3" y="116.1">IOUT_N-</text>
<text x="234.1" y="118.7">MODE</text>
<text x="233.7" y="123.7">RESET</text>
<text x="234.5" y="130.7">SCLK</text>
<text x="235.5" y="128.2">SEN</text>
<text x="169.3" y="136.4">IOUT_G+</text>
<text x="234.9" y="135.8">SDIO</text>
<text x="235.3" y="133.3">SDO</text>
<text x="169.3" y="141.5">CLKOUT2</text>
<text x="169.3" y="139">IOUT_G-</text>
<text x="169.3" y="146.6">IOUT_P-</text>
<text x="169.3" y="144.1">IOUT_P+</text>
<text x="227.1" y="147.9">TXCLK/TXQUIET</text>
<text x="228.5" y="149.8">TXEN/TXSYNC</text>
<text x="231.7" y="144.1">CLKOUT1</text>
<text x="233.5" y="146">RXCLK</text>
<text x="169.3" y="151.7">RX+</text>
<text x="228.2" y="151.7">RXEN/RXSYNC</text>
<text x="107.7" y="156.3" transform="rotate(-90 107.7 156.3)">TVS</text>
<text x="117.3" y="156.7" transform="rotate(-90 117.3 156.7)">D401</text>
<text x="169.3" y="161.8">RX-</text>
<text x="230.9" y="161.8">ADIO3/RX3</text>
<text x="230.9" y="159.9">ADIO2/RX2</text>
<text x="230.9" y="158">ADIO1/RX1</text>
<text x="230.9" y="156.1">ADIO0/RX0</text>
<text x="169.3" y="165">PWR_DWN</text>
<text x="169.3" y="166.9">CONFIG</text>
<text x="230.9" y="165.6">ADIO5/RX5</text>
<text x="230.9" y="163.7">ADIO4/RX4</text>
<text x="231.1" y="167.5">ADIO6/TX0</text>
<text x="169.3" y="172">AVSS_2</text>
<text x="169.3" y="169.5">EP</text>
<text x="231.1" y="173.3">ADIO9/TX3</text>
<text x="231.1" y="171.4">ADIO8/TX2</text>
<text x="231.1" y="169.5">ADIO7/TX1</text>
<text x="169.3" y="179.6">AVSS_5</text>
<text x="169.3" y="174.5">AVSS_3</text>
<text x="169.3" y="177.1">AVSS_4</text>
<text x="230.3" y="177.1">ADIO11/TX5</text>
<text x="230.3" y="175.2">ADIO10/TX4</text>
<text x="169.3" y="182.2">AVSS_6</text>
<text x="169.3" y="184.7">AVSS_7</text>
<text x="232.8" y="182.2">AVDD_3</text>
<text x="283.7" y="183.5">FB405</text>
<text x="169.3" y="187.2">AVSS</text>
<text x="169.3" y="189.8">CLKVSS</text>
<text x="169.3" y="192.3">DRVSS_2</text>
<text x="169.3" y="194.9">DRVSS</text>
<text x="169.3" y="197.4">DVSS</text>
<text x="232.5" y="194.9">CLKVDD</text>
<text x="283.1" y="196.2">FB404</text>
<text x="180.8" y="201" transform="rotate(-90 180.8 201)">PGA0</text>
<text x="182.8" y="201" transform="rotate(-90 182.8 201)">PGA1</text>
<text x="184.7" y="201" transform="rotate(-90 184.7 201)">PGA2</text>
<text x="186.6" y="201" transform="rotate(-90 186.6 201)">PGA3</text>
<text x="188.5" y="201" transform="rotate(-90 188.5 201)">PGA4</text>
<text x="190.4" y="201" transform="rotate(-90 190.4 201)">GAIN/PGA5</text>
<text x="209.4" y="201" transform="rotate(-90 209.4 201)">DRVDD</text>
<text x="212.6" y="201" transform="rotate(-90 212.6 201)">DVDD</text>
<text x="215.8" y="201" transform="rotate(-90 215.8 201)">DRVDD_2</text>
<text x="232.9" y="201" transform="rotate(-90 232.9 201)">AVDD</text>
<text x="236.1" y="201" transform="rotate(-90 236.1 201)">AVDD_2</text>
<text x="305.2" y="205" transform="rotate(-90 305.2 205)">3V3B</text>
<text x="282.4" y="212.7">FB403</text>
<text x="281.8" y="229.2">FB402</text>
</g>
<g font-size="1.4" fill="#840000">
<text x="301.8" y="54.4">1</text>
<text x="301.8" y="58.2">2</text>
<text x="322.2" y="58.2">5</text>
<text x="322.2" y="54.4">6</text>
<text x="301.8" y="62">3</text>
<text x="322.2" y="62">4</text>
<text x="242.4" y="90">32</text>
<text x="137.8" y="92.6">3V3Rpi</text>
<text x="163.7" y="91.9">57</text>
<text x="163.7" y="97.6">56</text>
<text x="242.4" y="96.3">33</text>
<text x="163.7" y="105.2">50</text>
<text x="242.4" y="105.2">41</text>
<text x="242.4" y="109">42</text>
<text x="163.7" y="115.4">46</text>
<text x="242.4" y="117.9">53</text>
<text x="242.4" y="123">30</text>
<text x="242.4" y="130">22</text>
<text x="242.4" y="127.4">23</text>
<text x="163.7" y="135.7">49</text>
<text x="242.4" y="135">20</text>
<text x="242.4" y="132.5">21</text>
<text x="163.7" y="140.8">61</text>
<text x="163.7" y="143.3">52</text>
<text x="163.7" y="138.2">45</text>
<text x="242.4" y="143.3">19</text>
<text x="163.7" y="145.8">51</text>
<text x="242.4" y="149">14</text>
<text x="242.4" y="147.1">15</text>
<text x="242.4" y="145.2">16</text>
<text x="163.7" y="150.9">38</text>
<text x="242.4" y="155.4">12</text>
<text x="242.4" y="150.9">13</text>
<text x="163.7" y="161.1">37</text>
<text x="242.4" y="159.2">10</text>
<text x="242.4" y="157.3">11</text>
<text x="242.8" y="161.1">9</text>
<text x="163.7" y="164.2">62</text>
<text x="163.7" y="166.2">54</text>
<text x="242.8" y="166.8">6</text>
<text x="242.8" y="164.9">7</text>
<text x="242.8" y="163">8</text>
<text x="163.7" y="171.2">34</text>
<text x="163.7" y="168.7">65</text>
<text x="163.7" y="173.8">36</text>
<text x="242.8" y="172.5">3</text>
<text x="242.8" y="170.6">4</text>
<text x="242.8" y="168.7">5</text>
<text x="163.7" y="178.9">44</text>
<text x="163.7" y="176.3">39</text>
<text x="242.8" y="176.3">1</text>
<text x="242.8" y="174.4">2</text>
<text x="163.7" y="181.4">47</text>
<text x="163.7" y="183.9">48</text>
<text x="242.4" y="181.4">43</text>
<text x="163.7" y="186.5">31</text>
<text x="163.7" y="191.6">63</text>
<text x="163.7" y="189">55</text>
<text x="163.7" y="194.1">18</text>
<text x="163.7" y="196.6">59</text>
<text x="242.4" y="194.1">58</text>
<text x="180.1" y="206.6" transform="rotate(-90 180.1 206.6)">29</text>
<text x="182" y="206.6" transform="rotate(-90 182 206.6)">28</text>
<text x="183.9" y="206.6" transform="rotate(-90 183.9 206.6)">27</text>
<text x="185.8" y="206.6" transform="rotate(-90 185.8 206.6)">26</text>
<text x="187.7" y="206.6" transform="rotate(-90 187.7 206.6)">25</text>
<text x="189.6" y="206.6" transform="rotate(-90 189.6 206.6)">24</text>
<text x="208.7" y="206.6" transform="rotate(-90 208.7 206.6)">17</text>
<text x="211.8" y="206.6" transform="rotate(-90 211.8 206.6)">60</text>
<text x="215" y="206.6" transform="rotate(-90 215 206.6)">64</text>
<text x="232.2" y="206.6" transform="rotate(-90 232.2 206.6)">35</text>
<text x="235.3" y="206.6" transform="rotate(-90 235.3 206.6)">40</text>
</g>
<g font-size="1.4">
<text x="151.8" y="105.2">IOUT_N+</text>
<text x="151.8" y="115.4">IOUT_N-</text>
<text x="269.2" y="117.9">MODE</text>
<text x="269.2" y="123">RESET</text>
<text x="269.2" y="130">SCLK</text>
<text x="269.2" y="127.4">SEN</text>
<text x="269.2" y="135">SDIO</text>
<text x="269.2" y="132.5">SDO</text>
<text x="269.2" y="143.3">CLKOUT1</text>
<text x="269.2" y="145.2">RCLK</text>
<text x="269.2" y="147.1">TXCLK</text>
<text x="269.2" y="149">TXEN</text>
<text x="150.5" y="150.9">RX+</text>
<text x="268.6" y="155.4">ADIO0</text>
<text x="269.2" y="150.9">RXEN</text>
<text x="151.1" y="161.1">RX-</text>
<text x="268.6" y="157.3">ADIO1</text>
<text x="268.6" y="159.2">ADIO2</text>
<text x="268.6" y="161.1">ADIO3</text>
<text x="268.6" y="163">ADIO4</text>
<text x="268.6" y="164.9">ADIO5</text>
<text x="268.6" y="166.8">ADIO6</text>
<text x="268.6" y="168.7">ADIO7</text>
<text x="268.6" y="170.6">ADIO8</text>
<text x="268.6" y="172.5">ADIO9</text>
<text x="268.6" y="174.4">ADIO10</text>
<text x="268.6" y="176.3">ADIO11</text>
<text x="247" y="181.4">AVDD3</text>
<text x="247" y="194.1">CLKVDD</text>
<text x="243.8" y="210.6">AVDD</text>
<text x="243.8" y="227.1">DVDD</text>
</g>
</svg>
